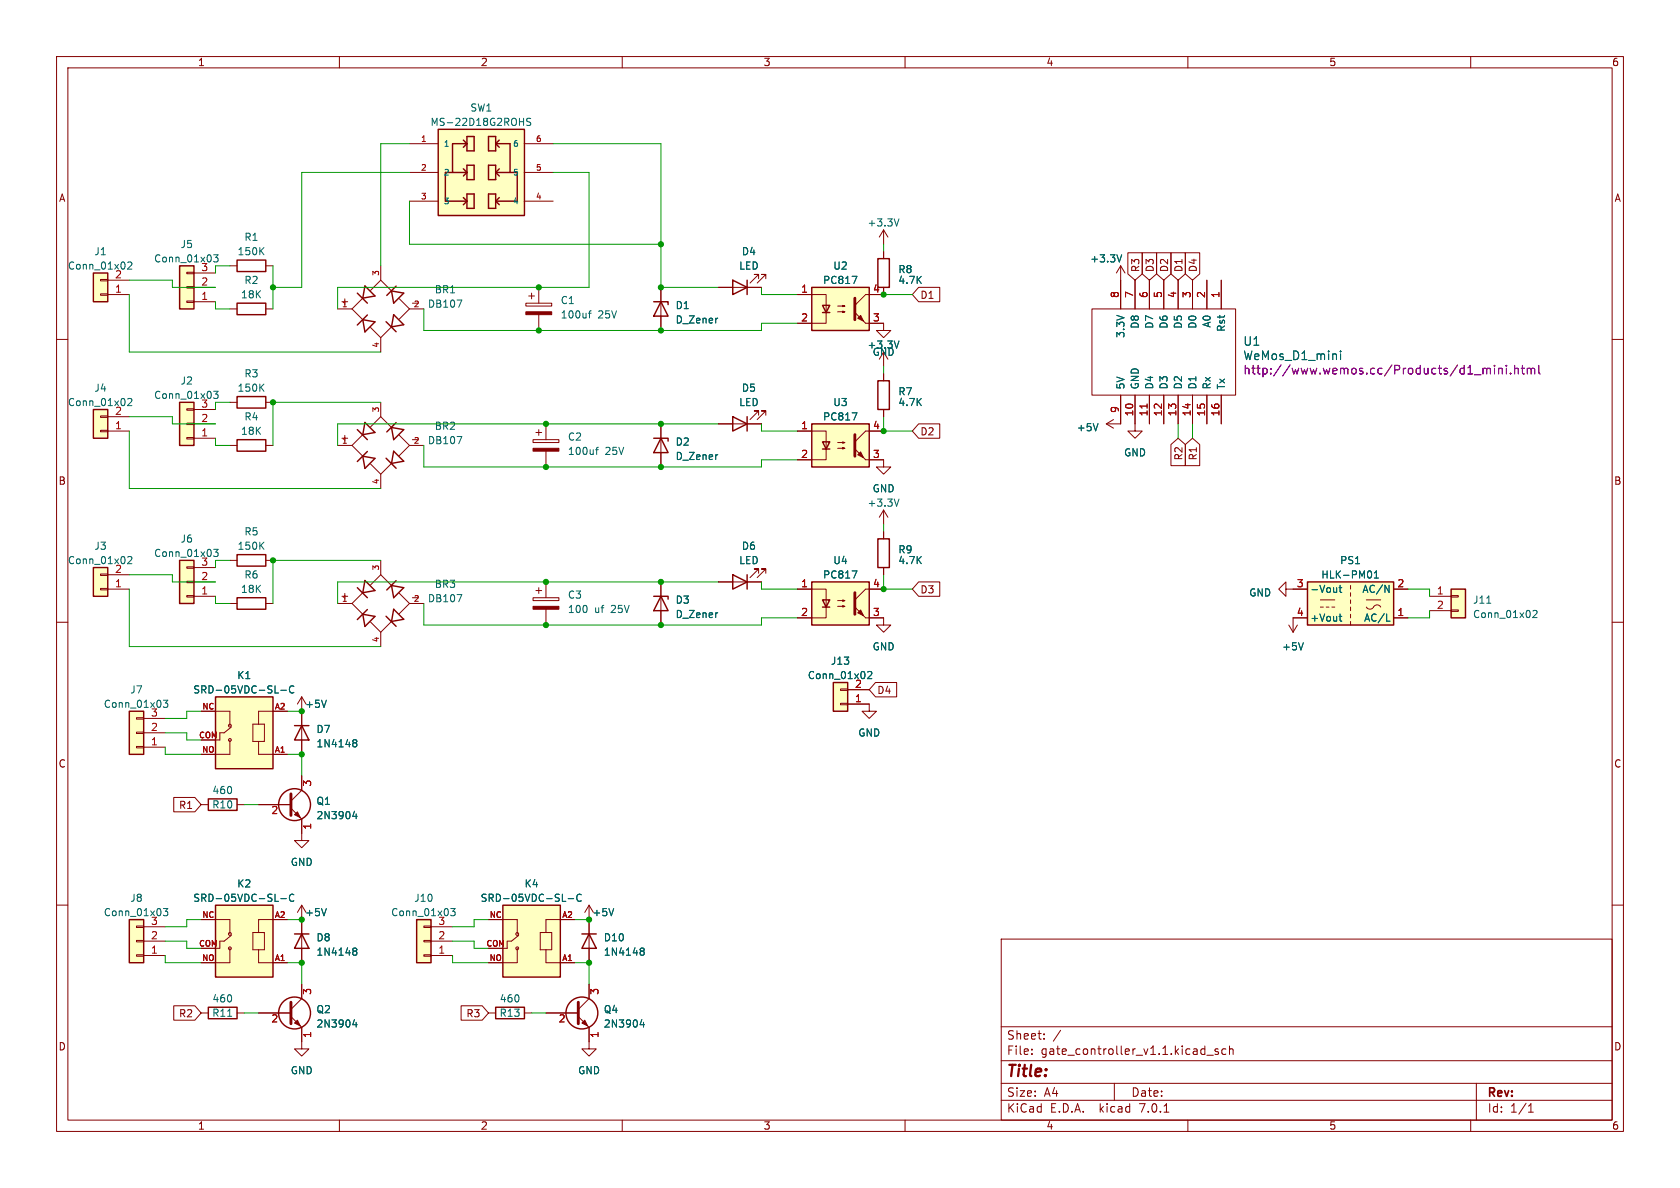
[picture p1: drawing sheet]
<svg xmlns="http://www.w3.org/2000/svg" width="297mm" height="210mm" viewBox="0 0 297 210" stroke-linecap="round" stroke-linejoin="round" font-family="sans-serif">
<g fill="none" stroke="#840000" stroke-width=".18">
<path d="M10 10h277v190h-277zM12 12h273v186h-273zM60 10v2M110 10v2M160 10v2M210 10v2M260 10v2M72.4 25.4h5.1M72.4 30.5h5.1M72.4 35.6h5.1M92.7 25.4h5.1M92.7 30.5h5.1"/>
<path d="M92.7 35.6h5.1M10 60h2M17.8 49.4h1.2v.3h-1.2zM17.8 51.9h1.2v.3h-1.2zM19 52.1h3.9M19 49.5h3.9M33 48.1h1.3v.3h-1.3zM33 50.7h1.3v.2h-1.3zM33 53.2h1.3v.3h-1.3zM34.3 53.3h3.8M34.3 50.8h3.8M34.3 48.3h3.8"/>
<path d="M40.6 54.6h1.3M40.6 47h1.3M47 54.6h1.3M47 47h1.3M59.7 54.6h2.5M60.5 53.3h1M61 52.8v1M62.2 54.6l1.9 1.9M64.1 52.7l-1.9 1.9M65.5 57.9l1.8 1.8M67.3 49.5l-1.8 1.8M67.3 49.5l1.9 1.9"/>
<path d="M67.3 47v2.5M67.3 59.7v2.5M69.2 57.8l-1.9 1.9M70.6 52.8l1.8 1.8M72.4 54.6h2.5M72.4 54.6l-1.8 1.8M93 53.6h4.5v.5h-4.5zM93.5 52.3h1M94 51.8v1M95.2 50.8v2.8M95.2 55.6v2.8M116.8 50.8v7.6"/>
<path d="M127 50.8h7.6M134.1 49.3v-.8h-.8h.8l-1.5 1.5M135.4 49.3v-.8h-.8h.8l-1.5 1.5M141 52.1h5v5.1h-5M148.1 55.1h1.3l-.4 .1v-.2l.4 .1M148.1 54.1h1.3l-.4 .1v-.2l.4 .1M153 57.2h3.2v1.2h1.3l-1.3 1.3-1.3-1.3h1.3M156.2 40.6v2.6M156.2 44.5v1.2M156.2 50.8v1.3h-3.2l-1.9 1.9M156.2 40.6l-.8 1.3M156.2 40.6l.8 1.3"/>
<path d="M162.4 50.8h3.7v2.5h-3.7l-1.1-1.2zM193 54.6h25.4v15.3h-25.4zM198.1 47l-.7 1.3M198.1 47v7.6M198.1 47l.8 1.3M199.4 44.7h2.5v3.7l-1.2 1.1-1.3-1.1zM200.7 49.5v5.1M201.9 44.7h2.6v3.7l-1.3 1.1-1.3-1.1zM203.2 49.5v5.1M204.5 44.7h2.5v3.7l-1.3 1.1-1.2-1.1zM205.7 49.5v5.1M207 44.7h2.6v3.7l-1.3 1.1-1.3-1.1z"/>
<path d="M208.3 49.5v5.1M209.5 44.7h2.6v3.7l-1.3 1.1-1.3-1.1zM210.8 49.5v5.1M213.4 49.5v5.1M215.9 49.5v5.1M285 60h2M17.8 73.5h1.2v.3h-1.2zM17.8 76.1h1.2v.2h-1.2zM19 76.2h3.9M19 73.7h3.9M33 72.3h1.3v.2h-1.3zM33 74.8h1.3v.3h-1.3z"/>
<path d="M33 77.3h1.3v.3h-1.3zM34.3 74.9h3.8M34.3 77.5h3.8M34.3 72.4h3.8M40.6 78.7h1.3M40.6 71.1h1.3M47 78.7h1.3M47 71.1h1.3M59.7 78.7h2.5M60.5 77.5h1M61 77v1M62.2 78.7l1.9 1.9"/>
<path d="M64.1 76.8l-1.9 1.9M67.3 71.1v2.6M67.3 73.7l-1.8 1.8M67.3 73.7l1.9 1.9M70.6 76.9l1.8 1.8M72.4 78.7l-1.8 1.8M72.4 78.7h2.5M94.2 77.7h4.6v.5h-4.6zM94.7 76.5h1.1M95.2 75.9v1.1M96.5 74.9v2.8M96.5 79.8v2.8"/>
<path d="M116.8 74.9v7.7M127 74.9h7.6M134.1 73.4v-.8h-.8h.8l-1.5 1.6M135.4 73.4v-.8h-.8h.8l-1.5 1.6M141 76.2h5v5.1h-5M148.1 79.2h1.3l-.4 .2v-.3l.4 .1M148.1 78.2h1.3l-.4 .2v-.3l.4 .1M156.2 62.2v2.6M156.2 66v1.3M156.2 72.4v1.3M156.2 76.2h-3.2l-1.9 1.9M162.4 74.9h3.7v2.6h-3.7l-1.1-1.3z"/>
<path d="M195.6 74.9l1.2 .8M196.8 74.2l-1.2 .7M198.1 69.9v5h-2.5M200.7 69.9v6.3h1.2l-1.2 1.3-1.3-1.3h1.3M203.2 69.9v5M205.7 69.9v5M207 78.6l1.3-1.1 1.3 1.1v3.7h-2.6zM208.3 69.9v5M209.5 78.6l1.3-1.1 1.3 1.1v3.7h-2.6zM210.8 69.9v5M213.4 69.9v5M215.9 69.9v5"/>
<path d="M40.6 99.1h1.3M47 99.1h1.3M65.5 82l1.8 1.8M67.3 83.8v2.6M67.3 99.1v2.5M69.2 81.9l-1.9 1.9M153 81.3h3.2v1.3h1.3l-1.3 1.2-1.3-1.2h1.3M156.2 90.2v2.5M156.2 94v1.3M156.2 90.2l-.8 1.2M156.2 90.2l.8 1.2M10 110h2"/>
<path d="M17.8 101.5h1.2v.2h-1.2zM17.8 104h1.2v.3h-1.2zM19 104.1h3.9M19 101.6h3.9M33 100.2h1.3v.3h-1.3zM33 102.7h1.3v.3h-1.3zM33 105.3h1.3v.2h-1.3zM34.3 105.4h3.8M34.3 102.9h3.8M34.3 100.3h3.8M40.6 106.7h1.3M47 106.7h1.3"/>
<path d="M59.7 106.7h2.5M60.5 105.4h1M61 104.9v1M62.2 106.7l1.9 1.9M64.1 104.8l-1.9 1.9M65.5 110l1.8 1.8M67.3 111.8v2.5M67.3 101.6l-1.8 1.8M67.3 101.6l1.9 1.9M69.2 109.9l-1.9 1.9M70.6 104.9l1.8 1.8M72.4 106.7h2.5"/>
<path d="M72.4 106.7l-1.8 1.8M94.2 105.7h4.6v.5h-4.6zM94.7 104.4h1.1M95.2 103.9v1M96.5 102.9v2.8M96.5 107.7v2.8M116.8 102.9v7.6M127 102.9h7.6M134.1 101.3v-.7h-.8h.8l-1.5 1.5M135.4 101.3v-.7h-.8h.8l-1.5 1.5M141 104.1h5v5.1h-5M148.1 107.2h1.3l-.4 .1v-.2l.4 .1"/>
<path d="M148.1 106.2h1.3l-.4 .1v-.3l.4 .2M153 109.2h3.2v1.3h1.3l-1.3 1.3-1.3-1.3h1.3M156.2 100.3v1.3M156.2 104.1h-3.2l-1.9 1.9M162.4 102.9h3.7v2.5h-3.7l-1.1-1.3zM227.3 104.1v-1.2l-1.2 1.2 1.2 1.3v-1.3h3.8M227.8 110.5l.8 1.3M229.4 110.5l-.8 1.3M231.1 109.2h-2.5v2.6M233.4 106h2.6M233.4 107.3h.5M234.4 107.3h.5"/>
<path d="M235.5 107.3h.5M238.8 103.5v.6M238.8 104.8v.6M238.8 106v.7M238.8 107.3v.7M238.8 108.6v.6M238.8 109.9v.6M241.6 107.3a.82 .82 0 0 0 .8 .4 .82 .82 0 0 0 .6-.6 .72 .72 0 0 1 1.1 .2M241.6 106h2.5M246.4 104.1h2.5M246.4 109.2h2.5M252.7 105.4h3.8"/>
<path d="M252.7 108h3.8M256.5 107.8h1.3v.3h-1.3zM256.5 105.3h1.3v.2h-1.3zM285 110h2M24.1 126.9h1.3v.2h-1.3zM24.1 129.4h1.3v.3h-1.3zM24.1 132h1.3v.2h-1.3zM25.4 132.1h3.8M25.4 129.5h3.8M25.4 127h3.8M35.6 125.7h5v2.6M40.6 130.8v2.6h-5"/>
<path d="M40.9 128.5l-1.3 1h-.7v1.3h-3.3M44.7 128h2v3.1h-2zM45.7 131.1v2.3h5.1M50.8 125.7h-5.1v2.3M53.3 123.2v10.2M53.3 137.2v2.5l-1.9 1.9M53.3 123.2l-.7 1.3M53.3 123.2l.8 1.3M148.6 121.8h1.3v.2h-1.3zM148.6 124.3h1.3v.3h-1.3zM149.9 124.5h3.8v1.2h1.2l-1.2 1.3-1.3-1.3h1.3M149.9 121.9h3.8"/>
<path d="M154.8 120.6h3.7v2.6h-3.7l-1.1-1.3zM10 160h2M30.7 141h3.7l1.2 1.2-1.2 1.3h-3.7zM35.6 142.2h1.2M41.9 142.2h1.3M45.7 142.2h5.7M51.4 142.9l1.9 1.9v3.8h1.3l-1.3 1.3-1.2-1.3h1.2M285 160h2M24.1 163.7h1.3v.3h-1.3zM24.1 166.2h1.3v.3h-1.3zM24.1 168.8h1.3v.2h-1.3zM25.4 166.4h3.8"/>
<path d="M25.4 168.9h3.8M25.4 163.8h3.8M30.7 177.8h3.7l1.2 1.3-1.2 1.2h-3.7zM35.6 162.6h5v2.5M35.6 179.1h1.2M40.6 167.6v2.6h-5M40.9 165.4l-1.3 1h-.7v1.2h-3.3M41.9 179.1h1.3M44.7 164.8h2v3.1h-2zM45.7 167.9v2.3h5.1M45.7 179.1h5.7M50.8 162.6h-5.1v2.2"/>
<path d="M51.4 179.7l1.9 1.9v3.8h1.3l-1.3 1.3-1.2-1.3h1.2M53.3 160l-.7 1.3M53.3 160v10.2M53.3 174v2.5l-1.9 1.9M53.3 160l.8 1.3M74.9 163.7h1.3v.3h-1.3zM74.9 166.2h1.3v.3h-1.3zM74.9 168.8h1.3v.2h-1.3zM76.2 166.4h3.8M76.2 168.9h3.8M76.2 163.8h3.8M81.5 177.8h3.7l1.2 1.3-1.2 1.2h-3.7z"/>
<path d="M86.4 162.6h5v2.5M86.4 179.1h1.2M91.4 167.6v2.6h-5M91.7 165.4l-1.3 1h-.7v1.2h-3.3M92.7 179.1h1.3M95.5 164.8h2v3.1h-2zM96.5 167.9v2.3h5.1M96.5 179.1h5.7M101.6 162.6h-5.1v2.2M102.2 179.7l1.9 1.9v3.8h1.3l-1.3 1.3-1.2-1.3h1.2M104.1 174v2.5l-1.9 1.9M104.1 160v10.2"/>
<path d="M104.1 160l-.7 1.3M104.1 160l.8 1.3M177 166h108v32h-108zM60 198v2M110 198v2M160 198v2M177 194.5h108M177 191.5h108M177 187.5h108M177 181.5h108M182.4 186.3v.1M182.4 185.5v.1"/>
<path d="M184.6 183.6v.1M184.6 182.8v.1M197 191.5v3M205.8 196.6h.8M210 198v2M213.4 186.5h1.1M215.4 185.5l-.4-.1-.2 .2 .1 .2 .5 .2v.3h-.6M216.7 185.5l-.4-.1-.3 .3v.4l.1 .2h.6M217.4 185.5l.2-.1 .3 .1 .1 .9M217.4 184.9v1.5M260 198v2M261 191.5v6.5"/>
<path d="M270.2 196.6h.9M270.2 195.5l.4-.4v1.5"/>
<circle cx="40.6" cy="128.3" r=".25"/>
<circle cx="40.6" cy="130.8" r=".25"/>
<circle cx="40.6" cy="165.1" r=".25"/>
<circle cx="40.6" cy="167.6" r=".25"/>
<circle cx="91.4" cy="165.1" r=".25"/>
<circle cx="91.4" cy="167.6" r=".25"/>
</g>
<g fill="none" stroke="#840000" stroke-width=".25">
<path d="M77.5 22.9h15.2v15.2h-15.2zM81.9 34.9l.6 .7M81.9 29.8l.6 .7M81.9 24.8l.6 .6M82.5 30.5h-3.8v5.1h3.8M82.5 25.4h-2.5v5.1M82.5 24.1h1.3v2.6h-1.3zM82.5 29.2h1.3v2.6h-1.3zM82.5 34.3h1.3v2.5h-1.3zM82.5 35.6l-.6 .6M82.5 30.5l-.6 .6M82.5 25.4l-.6 .6"/>
<path d="M86.4 34.3h1.2v2.5h-1.2zM86.4 29.2h1.2v2.6h-1.2zM86.4 24.1h1.2v2.6h-1.2zM87.6 30.5h3.8v5.1h-3.8M87.6 25.4h2.6v5.1M87.6 30.5l.7 .6M87.6 35.6l.7 .6M87.6 25.4l.7 .6M88.3 29.8l-.7 .7M88.3 24.8l-.7 .6M88.3 34.9l-.7 .7M16.5 48.3h2.5v5h-2.5z"/>
<path d="M31.7 47h2.6v7.6h-2.6zM41.9 53.6h5.1v2h-5.1zM41.9 46h5.1v2h-5.1zM63.2 51.8l1.7 1.8M64.1 56.5l2.2 .4-1.8 1.8zM64.5 50.5l1.8 1.8-2.2 .4zM64.9 55.7l-1.7 1.8M68.2 56.9l1.8 1.7M69.2 51.4l2.2 .4-1.8 1.8zM69.6 55.6l1.8 1.8-2.2 .4zM70 50.6l-1.6 1.6M115.6 53.3h2.5v.5"/>
<path d="M116.8 53.3l1.3 2.6h-2.5zM129.5 49.5l2.6 1.3-2.6 1.3zM132.1 49.5v2.6M143.5 50.8h10.2v7.6h-10.2zM145.4 54h1.3l-.7 1.2zM145.4 55.2h1.3M155.2 45.7h2v5.1h-2zM16.5 72.4h2.5v5.1h-2.5zM31.7 71.1h2.6v7.6h-2.6zM41.9 70.1h5.1v2h-5.1zM41.9 77.7h5.1v2.1h-5.1zM63.2 75.9l1.7 1.8"/>
<path d="M64.5 74.7l1.8 1.8-2.2 .3zM64.9 79.8l-1.7 1.8M69.2 75.6l2.2 .3-1.8 1.8zM69.6 79.8l1.8 1.7-2.2 .4zM70 74.7l-1.6 1.7M115.6 77.5h2.5v.5M116.8 77.5l1.3 2.5h-2.5zM129.5 73.7l2.6 1.2-2.6 1.3zM132.1 73.7v2.5M143.5 74.9h10.2v7.7h-10.2zM145.4 78.1h1.3l-.7 1.3zM145.4 79.4h1.3"/>
<path d="M155.2 67.3h2v5.1h-2zM31.7 99.1h2.6v7.6h-2.6zM41.9 98h5.1v2.1h-5.1zM64.1 80.6l2.2 .4-1.8 1.8zM68.2 81l1.8 1.8M155.2 95.3h2v5h-2zM16.5 100.3h2.5v5.1h-2.5zM41.9 105.7h5.1v2h-5.1zM63.2 103.9l1.7 1.8M64.1 108.6l2.2 .4-1.8 1.7zM64.5 102.6l1.8 1.8-2.2 .4zM64.9 107.7l-1.7 1.8"/>
<path d="M68.2 108.9l1.8 1.8M69.2 103.5l2.2 .4-1.8 1.8zM69.6 107.7l1.8 1.8-2.2 .4zM70 102.6l-1.6 1.7M115.6 105.4h2.5v.5M116.8 105.4l1.3 2.6h-2.5zM129.5 101.6l2.6 1.3-2.6 1.2zM132.1 101.6v2.5M143.5 102.9h10.2v7.6h-10.2zM145.4 106h1.3l-.7 1.3zM145.4 107.3h1.3M231.1 102.9h15.3v7.6h-15.3z"/>
<path d="M256.5 104.1h2.6v5.1h-2.6zM22.9 125.7h2.5v7.7h-2.5zM38.1 123.2h10.2v12.7h-10.2zM52.1 128.3h2.5M53.3 128.3l1.3 2.5h-2.5zM147.3 120.7h2.6v5h-2.6zM36.8 141.2h5.1v2.1h-5.1zM22.9 162.6h2.5v7.6h-2.5zM36.8 178.1h5.1v2h-5.1zM38.1 160h10.2v12.7h-10.2zM52.1 165.1h2.5M53.3 165.1l1.3 2.5h-2.5z"/>
<path d="M73.7 162.6h2.5v7.6h-2.5zM87.6 178.1h5.1v2h-5.1zM88.9 160h10.2v12.7h-10.2zM102.9 165.1h2.5M104.1 165.1l1.3 2.5h-2.5z"/>
<circle cx="52.1" cy="142.2" r="2.82"/>
<circle cx="52.1" cy="179.1" r="2.82"/>
<circle cx="102.9" cy="179.1" r="2.82"/>
</g>
<g fill="none" stroke="#006464" stroke-width=".18">
<path d="M91.8 21.5h.8M92.6 20.9v1.3M93.8 21l-.5-.1-.1 .1v.4l.5 .2 .1 .3-.2 .3-.5-.1M158.9 38.7l-.4 1.3M22.6 46.4l.5-.1 .2 .4-.8 .9h.8M37.8 45h.8l-.5 .5 .4 .1v.6l-.2 .1-.5-.1M80.8 53h.8l-.5 1.3M104 55.4h.5M104.5 54.9l-.3 .2v1.1M126.8 56.3h.1M150.6 48.8h.9l-.6 1.3M198.3 45l-.4 1.3"/>
<path d="M22.6 70.6l.5-.2 .2 .4-.8 .9h.8M37.8 69.2h.8l-.5 .5 .4 .1v.5l-.2 .1-.5-.1M80.8 77.2h.8l-.5 1.2M105.3 79.5h.5M105.8 79.1l-.3 .2v1M150.6 73h.9l-.6 1.2M158.9 60.3l-.4 1.2M194.1 74.9l-.4 1.3M237 62v.2M237 62.6v1M22.6 98.5l.5-.1 .2 .3-.8 .9h.8M37.8 97.1h.8l-.5 .5 .4 .1v.6l-.2 .1-.5-.1"/>
<path d="M126.8 80.4h.1M158.9 88.2l-.4 1.3M80.8 105.1h.8l-.5 1.3M126.8 108.3h.1M150.6 100.9h.9l-.6 1.3M153.4 118.8l.5-.1 .2 .4-.8 .9h.8M230.4 113.6l-.4 1.3M236.7 103.9h.5M236.7 109h.5M236.9 108.5v1.1l.3 .2M236.9 103.5v1l.3 .2M242.4 101.2v.7"/>
<path d="M243 102.2h.7M243 101.3l.3-.4v1.3M244.8 103.5l.8 1.2v-1.2M245.1 109.8h.7M262.8 106.6h.8M271 108l.5-.1 .2 .4-.8 .9h.8M28.9 123.8h.8l-.5 .5 .4 .1v.5l-.2 .1-.5-.1M49.7 122h.9M51.9 121.4a.6 .6 0 0 0-.8 .4 .6 .6 0 0 0 .6 .7l.2-.1M57.7 123.8l-.4 1.2M62.6 130.8h.4l.1 .2-.3 .3M62.6 131.3h.2"/>
<path d="M62.8 131.3l.3 .2v.3l-.3 .2h-.2M49.7 158.9h.9M51.9 158.2a.6 .6 0 0 0-.8 .4 .6 .6 0 0 0 .6 .7l.2-.1M62.7 143.4l-.3 .9h.7M63 143.9v.8M100.5 158.9h.9M102.7 158.2a.6 .6 0 0 0-.8 .4 .6 .6 0 0 0 .6 .7l.2-.1M28.9 160.6h.8l-.5 .5 .4 .1v.6l-.2 .1-.5-.1M57.7 160.6l-.4 1.3M62.6 167.6l.4 .1 .1 .1-.3 .3M62.6 168.1h.2M62.8 168.1l.3 .3v.2l-.3 .3h-.2"/>
<path d="M79.7 160.6h.8l-.5 .5 .4 .1v.6l-.2 .1-.5-.1M108.5 160.6l-.4 1.3M113.4 167.6l.4 .1 .1 .1-.3 .3M113.4 168.1h.2M113.6 168.1l.3 .3v.2l-.1 .2-.4 .1M62.7 180.2l-.3 .9h.7M63 180.7v.9M113.5 180.2l-.3 .9h.7M113.8 180.7v.9"/>
</g>
<path d="M151.1 52.7v3.8M151.1 76.8v3.8M151.1 104.8v3.8M51.4 140.3v3.8M51.4 177.2v3.8M102.2 177.2v3.8" fill="none" stroke="#840000" stroke-width=".51"/>
<g fill="#840000" stroke="#840000" stroke-width=".18">
<path d="M52.1 144l.5-.5 .5 1z"/>
<path d="M94.2 79.2h4.6v.6h-4.6z"/>
<path d="M52.1 180.8l.5-.5 .5 1.1z"/>
<path d="M93 55.1h4.5v.5h-4.5z"/>
<path d="M102.9 180.8l.5-.5 .5 1.1z"/>
<path d="M151.1 107.3l1.9 1.9z"/>
<path d="M151.6 108.3l.5-.5 .6 1z"/>
<path d="M151.1 55.2l1.9 2z"/>
<path d="M151.6 56.3l.5-.5 .6 1z"/>
<path d="M94.2 107.2h4.6v.5h-4.6z"/>
<path d="M151.1 79.4l1.9 1.9z"/>
<path d="M151.6 80.4l.5-.5 .6 1z"/>
</g>
<g fill="#ffffc2" stroke="#ffffc2" stroke-width=".18">
<path d="M77.5 22.9h15.2v15.2h-15.2z"/>
<path d="M88.9 160h10.2v12.7h-10.2z"/>
<path d="M22.9 162.6h2.5v7.6h-2.5z"/>
<path d="M16.5 48.3h2.5v5h-2.5z"/>
<path d="M38.1 160h10.2v12.7h-10.2z"/>
<path d="M31.7 47h2.6v7.6h-2.6z"/>
<path d="M16.5 72.4h2.5v5.1h-2.5z"/>
<path d="M73.7 162.6h2.5v7.6h-2.5z"/>
<path d="M31.7 71.1h2.6v7.6h-2.6z"/>
<path d="M16.5 100.3h2.5v5.1h-2.5z"/>
<path d="M31.7 99.1h2.6v7.6h-2.6z"/>
<path d="M22.9 125.7h2.5v7.7h-2.5z"/>
<path d="M38.1 123.2h10.2v12.7h-10.2z"/>
<path d="M231.1 102.9h15.3v7.6h-15.3z"/>
<path d="M256.5 104.1h2.6v5.1h-2.6z"/>
<path d="M147.3 120.7h2.6v5h-2.6z"/>
<path d="M143.5 102.9h10.2v7.6h-10.2z"/>
<path d="M143.5 50.8h10.2v7.6h-10.2z"/>
<path d="M143.5 74.9h10.2v7.7h-10.2z"/>
</g>
<path d="M202.8 71.4v.7" fill="none" stroke="#a90000" stroke-width=".18"/>
<g fill="none" stroke="#840084" stroke-width=".18">
<path d="M262.2 65.1v1M262.2 65.2l.4-.1 .2 .2M262.8 65.3l.3-.2 .3 .1 .1 .9M262.8 65.3v.8M264.2 64.6v.1M264.2 65.1v1M264.9 65.2l.3-.1 .3 .1 .1 .9M264.9 65.1v1M266.3 64.6v.1M266.3 65.1v1M267 66v.1M267.8 65.2l.2-.1 .3 .1 .1 .9"/>
<path d="M267.8 64.6v1.5M268.9 65.1h.6M269.1 64.6v1.3l.4 .2M270 65.2l.5-.1 .2 .2M270 65.1v1M270.7 65.3l.2-.2 .3 .1 .1 .9M270.7 65.3v.8M272 64.6v1.3l.3 .2"/>
</g>
<g fill="none" stroke="#009600" stroke-width=".18">
<path d="M72.4 30.5h-19.1v20.3h-5M72.4 25.4h-5.1v21.6M72.4 35.6v7.6h44.4M97.8 30.5h6.3v20.3h-44.4v3.8M97.8 25.4h19v25.4h10.2M22.9 49.5h7.6v1.3h7.6M22.9 52.1v10.1h44.4M38.1 53.3v1.3h2.5M40.6 47h-2.5v1.3M48.3 47v7.6M74.9 54.6v3.8h59.7v-1.2h6.4M134.6 50.8v1.3h6.4"/>
<path d="M156.2 52.1h5.1M156.2 43.2v1.3M22.9 73.7h7.6v1.2h7.6M22.9 76.2v10.2h44.4M38.1 77.5v1.2h2.5M40.6 71.1h-2.5v1.3M67.3 71.1h-19v7.6M74.9 78.7v3.9h59.7v-1.3h6.4M127 74.9h-67.3v3.8M134.6 74.9v1.3h6.4M156.2 64.8v1.2M156.2 73.7v2.5h5.1"/>
<path d="M208.3 74.9v2.6M210.8 74.9v2.6M40.6 99.1h-2.5v1.2M67.3 99.1h-19v7.6M156.2 92.7v1.3M22.9 104.1v10.2h44.4M22.9 101.6h7.6v1.3h7.6M38.1 105.4v1.3h2.5M74.9 106.7v3.8h59.7v-1.3h6.4M127 102.9h-67.3v3.8M134.6 102.9v1.2h6.4M156.2 101.6v2.5h5.1"/>
<path d="M248.9 104.1h3.8v1.3M252.7 108v1.2h-3.8M29.2 129.5h3.8v1.3h2.6M29.2 132.1v1.3h6.4M35.6 125.7h-2.6v1.3h-3.8M50.8 133.4h2.5v3.8M50.8 125.7h2.5M43.2 142.2h2.5M29.2 168.9v1.3h6.4M29.2 166.4h3.8v1.2h2.6M35.6 162.6h-2.6v1.2h-3.8M43.2 179.1h2.5"/>
<path d="M50.8 162.6h2.5M50.8 170.2h2.5v3.8M80 168.9v1.3h6.4M80 166.4h3.8v1.2h2.6M86.4 162.6h-2.6v1.2h-3.8M94 179.1h2.5M101.6 162.6h2.5M101.6 170.2h2.5v3.8"/>
</g>
<g fill="#009600" stroke="#009600" stroke-width=".18">
<circle cx="53.3" cy="162.6" r=".46"/>
<circle cx="53.3" cy="170.2" r=".46"/>
<circle cx="104.1" cy="162.6" r=".46"/>
<circle cx="104.1" cy="170.2" r=".46"/>
<circle cx="96.5" cy="74.9" r=".46"/>
<circle cx="96.5" cy="82.6" r=".46"/>
<circle cx="48.3" cy="50.8" r=".46"/>
<circle cx="95.2" cy="50.8" r=".46"/>
<circle cx="95.2" cy="58.4" r=".46"/>
<circle cx="116.8" cy="50.8" r=".46"/>
<circle cx="116.8" cy="43.2" r=".46"/>
<circle cx="116.8" cy="58.4" r=".46"/>
<circle cx="48.3" cy="71.1" r=".46"/>
<circle cx="48.3" cy="99.1" r=".46"/>
<circle cx="53.3" cy="125.7" r=".46"/>
<circle cx="53.3" cy="133.4" r=".46"/>
<circle cx="156.2" cy="52.1" r=".46"/>
<circle cx="156.2" cy="76.2" r=".46"/>
<circle cx="156.2" cy="104.1" r=".46"/>
<circle cx="116.8" cy="74.9" r=".46"/>
<circle cx="116.8" cy="82.6" r=".46"/>
<circle cx="116.8" cy="102.9" r=".46"/>
<circle cx="96.5" cy="110.5" r=".46"/>
<circle cx="116.8" cy="110.5" r=".46"/>
<circle cx="96.5" cy="102.9" r=".46"/>
</g>
<text font-size="2.8" fill="#840000" x="178" y="190.8">Title:</text>
<g font-size="2.1" fill="#006464">
<text x="219.8" y="61.3">U1</text>
<text x="219.8" y="63.8">WeMos_D1_mini</text>
</g>
<text font-size="2.1" fill="#840084" x="219.8" y="66.4">http://www.wemos.cc/Products/d1_mini.html</text>
<g font-size="2.1" fill="#840000">
<text x="178" y="183.9">Sheet:</text>
<text x="186.2" y="183.9">/</text>
<text x="178" y="186.6">File:</text>
<text x="184" y="186.6">gate_controller_v1.1.kicad_sch</text>
<text x="178" y="196.8">KiCad</text>
<text x="178" y="194">Size:</text>
<text x="184.6" y="194">A4</text>
<text x="185.7" y="196.8">E.D.A.</text>
<text x="194.4" y="196.8">kicad</text>
<text x="200" y="194">Date:</text>
<text x="201.5" y="196.8">7.0.1</text>
<text x="263" y="194.2">Rev:</text>
<text x="263" y="196.8">Id:</text>
<text x="267" y="196.8">1/1</text>
</g>
<g font-size="1.8" fill="#840000">
<text x="35" y="11.8">1</text>
<text x="85" y="11.8">2</text>
<text x="135" y="11.8">3</text>
<text x="185" y="11.8">4</text>
<text x="235" y="11.8">5</text>
<text x="285" y="11.8">6</text>
<text x="10.4" y="35.8">A</text>
<text x="285.4" y="35.8">A</text>
<text x="162.7" y="53">D1</text>
<text x="201.6" y="48.1" transform="rotate(-90 201.6 48.1)">R3</text>
<text x="204.1" y="48.1" transform="rotate(-90 204.1 48.1)">D3</text>
<text x="206.7" y="48.1" transform="rotate(-90 206.7 48.1)">D2</text>
<text x="209.2" y="48.1" transform="rotate(-90 209.2 48.1)">D1</text>
<text x="211.7" y="48.1" transform="rotate(-90 211.7 48.1)">D4</text>
<text x="162.7" y="77.1">D2</text>
<text x="209.2" y="81.5" transform="rotate(-90 209.2 81.5)">R2</text>
<text x="211.7" y="81.5" transform="rotate(-90 211.7 81.5)">R1</text>
<text x="10.3" y="85.8">B</text>
<text x="285.3" y="85.8">B</text>
<text x="162.7" y="105.1">D3</text>
<text x="155.1" y="122.8">D4</text>
<text x="10.3" y="135.8">C</text>
<text x="285.3" y="135.8">C</text>
<text x="31.5" y="143.2">R1</text>
<text x="31.5" y="180">R2</text>
<text x="82.3" y="180">R3</text>
<text x="10.3" y="185.8">D</text>
<text x="285.3" y="185.8">D</text>
<text x="35" y="199.8">1</text>
<text x="85" y="199.8">2</text>
<text x="135" y="199.8">3</text>
<text x="185" y="199.8">4</text>
<text x="235" y="199.8">5</text>
<text x="285" y="199.8">6</text>
</g>
<g font-size="1.8" fill="#006464">
<text x="76" y="22.4">MS-22D18G2ROHS</text>
<text x="83.1" y="19.9">SW1</text>
<text x="153.3" y="40.2">+3.3V</text>
<text x="11.9" y="47.8">Conn_01x02</text>
<text x="16.6" y="45.3">J1</text>
<text x="27.2" y="46.5">Conn_01x03</text>
<text x="31.9" y="44">J5</text>
<text x="41.9" y="45.3">150K</text>
<text x="43.1" y="42.7">R1</text>
<text x="130.6" y="47.8">LED</text>
<text x="131.1" y="45.3">D4</text>
<text x="147.3" y="47.8">U2</text>
<text x="192.7" y="46.5">+3.3V</text>
<text x="20.3" y="49.3">2</text>
<text x="35.5" y="48">3</text>
<text x="42.5" y="52.9">18K</text>
<text x="43.1" y="50.4">R2</text>
<text x="76.8" y="52">BR1</text>
<text x="99.1" y="53.9">C1</text>
<text x="145.4" y="50.4">PC817</text>
<text x="158.8" y="48.5">R8</text>
<text x="158.8" y="50.4">4.7K</text>
<text x="75.6" y="54.5">DB107</text>
<text x="99.1" y="56.5">100uf</text>
<text x="105.7" y="56.5">25V</text>
<text x="119.4" y="54.8">D1</text>
<text x="119.4" y="57.3">D_Zener</text>
<text x="198.9" y="59.9" transform="rotate(-90 198.9 59.9)">3.3V</text>
<text x="201.5" y="58.2" transform="rotate(-90 201.5 58.2)">D8</text>
<text x="204" y="58.2" transform="rotate(-90 204 58.2)">D7</text>
<text x="206.6" y="58.2" transform="rotate(-90 206.6 58.2)">D6</text>
<text x="209.1" y="58.2" transform="rotate(-90 209.1 58.2)">D5</text>
<text x="211.6" y="58.2" transform="rotate(-90 211.6 58.2)">D0</text>
<text x="214.2" y="58.1" transform="rotate(-90 214.2 58.1)">A0</text>
<text x="216.7" y="58.8" transform="rotate(-90 216.7 58.8)">Rst</text>
<text x="153.3" y="61.8">+3.3V</text>
<text x="154.2" y="63.1">GND</text>
<text x="11.9" y="71.9">Conn_01x02</text>
<text x="16.6" y="69.4">J4</text>
<text x="27.2" y="70.7">Conn_01x03</text>
<text x="31.9" y="68.1">J2</text>
<text x="41.9" y="69.4">150K</text>
<text x="43.1" y="66.9">R3</text>
<text x="130.6" y="71.9">LED</text>
<text x="131.1" y="69.4">D5</text>
<text x="147.3" y="71.9">U3</text>
<text x="158.8" y="70">R7</text>
<text x="158.8" y="71.9">4.7K</text>
<text x="198.9" y="68.8" transform="rotate(-90 198.9 68.8)">5V</text>
<text x="201.5" y="68.8" transform="rotate(-90 201.5 68.8)">GND</text>
<text x="204" y="68.8" transform="rotate(-90 204 68.8)">D4</text>
<text x="206.6" y="68.8" transform="rotate(-90 206.6 68.8)">D3</text>
<text x="209.1" y="68.8" transform="rotate(-90 209.1 68.8)">D2</text>
<text x="211.6" y="68.8" transform="rotate(-90 211.6 68.8)">D1</text>
<text x="214.2" y="68.8" transform="rotate(-90 214.2 68.8)">Rx</text>
<text x="216.7" y="68.8" transform="rotate(-90 216.7 68.8)">Tx</text>
<text x="20.3" y="73.4">2</text>
<text x="35.5" y="72.1">3</text>
<text x="42.5" y="77">18K</text>
<text x="43.1" y="74.5">R4</text>
<text x="76.8" y="76.1">BR2</text>
<text x="145.4" y="74.5">PC817</text>
<text x="190.3" y="76.4">+5V</text>
<text x="75.6" y="78.7">DB107</text>
<text x="100.3" y="78">C2</text>
<text x="100.3" y="80.6">100uf</text>
<text x="106.9" y="80.6">25V</text>
<text x="119.4" y="78.9">D2</text>
<text x="119.4" y="81.5">D_Zener</text>
<text x="198.7" y="80.8">GND</text>
<text x="153.3" y="89.7">+3.3V</text>
<text x="154.2" y="87.2">GND</text>
<text x="43.1" y="94.8">R5</text>
<text x="11.9" y="99.9">Conn_01x02</text>
<text x="16.6" y="97.3">J3</text>
<text x="20.3" y="101.3">2</text>
<text x="27.2" y="98.6">Conn_01x03</text>
<text x="31.9" y="96.1">J6</text>
<text x="35.5" y="100.1">3</text>
<text x="41.9" y="97.3">150K</text>
<text x="130.6" y="99.9">LED</text>
<text x="131.1" y="97.3">D6</text>
<text x="147.3" y="99.9">U4</text>
<text x="158.8" y="98">R9</text>
<text x="158.8" y="99.9">4.7K</text>
<text x="236.9" y="99.9">PS1</text>
<text x="42.5" y="105">18K</text>
<text x="43.1" y="102.4">R6</text>
<text x="75.6" y="106.6">DB107</text>
<text x="76.8" y="104.1">BR3</text>
<text x="100.3" y="106">C3</text>
<text x="119.4" y="106.9">D3</text>
<text x="145.4" y="102.4">PC817</text>
<text x="220.8" y="105.6">GND</text>
<text x="231.6" y="105">-Vout</text>
<text x="233.5" y="102.4">HLK-PM01</text>
<text x="240.7" y="105">AC/N</text>
<text x="260.4" y="106.9">J11</text>
<text x="100.3" y="108.5">100</text>
<text x="105.1" y="108.5">uf</text>
<text x="108" y="108.5">25V</text>
<text x="119.4" y="109.4">D_Zener</text>
<text x="231.6" y="110">+Vout</text>
<text x="241" y="110">AC/L</text>
<text x="260.4" y="109.4">Conn_01x02</text>
<text x="146.8" y="117.7">J13</text>
<text x="154.2" y="115.1">GND</text>
<text x="226.6" y="115.1">+5V</text>
<text x="18.3" y="125.3">Conn_01x03</text>
<text x="23" y="122.7">J7</text>
<text x="34.1" y="122.7">SRD-05VDC-SL-C</text>
<text x="41.9" y="120.2">K1</text>
<text x="53.9" y="125.3">+5V</text>
<text x="142.8" y="120.2">Conn_01x02</text>
<text x="26.6" y="126.7">3</text>
<text x="55.9" y="129.7">D7</text>
<text x="151.7" y="130.4">GND</text>
<text x="55.9" y="132.3">1N4148</text>
<text x="37.5" y="143.1">R10</text>
<text x="37.5" y="140.5">460</text>
<text x="55.9" y="142.4">Q1</text>
<text x="55.9" y="145">2N3904</text>
<text x="51.3" y="153.2">GND</text>
<text x="23" y="159.6">J8</text>
<text x="34.1" y="159.6">SRD-05VDC-SL-C</text>
<text x="41.9" y="157">K2</text>
<text x="73.2" y="159.6">J10</text>
<text x="84.9" y="159.6">SRD-05VDC-SL-C</text>
<text x="92.7" y="157">K4</text>
<text x="18.3" y="162.1">Conn_01x03</text>
<text x="26.6" y="163.6">3</text>
<text x="53.9" y="162.1">+5V</text>
<text x="55.9" y="166.6">D8</text>
<text x="69.1" y="162.1">Conn_01x03</text>
<text x="77.4" y="163.6">3</text>
<text x="104.7" y="162.1">+5V</text>
<text x="106.7" y="166.6">D10</text>
<text x="55.9" y="169.1">1N4148</text>
<text x="106.7" y="169.1">1N4148</text>
<text x="37.5" y="179.9">R11</text>
<text x="37.5" y="177.4">460</text>
<text x="55.9" y="179.3">Q2</text>
<text x="88.3" y="179.9">R13</text>
<text x="88.3" y="177.4">460</text>
<text x="106.7" y="179.3">Q4</text>
<text x="55.9" y="181.8">2N3904</text>
<text x="106.7" y="181.8">2N3904</text>
<text x="51.3" y="190.1">GND</text>
<text x="102.1" y="190.1">GND</text>
</g>
<g font-size="1.8" fill="#a90000">
<text x="20.3" y="51.8">1</text>
<text x="35.5" y="53.1">1</text>
<text x="35.5" y="50.5">2</text>
<text x="141.6" y="51.8">1</text>
<text x="154.3" y="51.8">4</text>
<text x="197.9" y="52.7" transform="rotate(-90 197.9 52.7)">8</text>
<text x="200.4" y="52.7" transform="rotate(-90 200.4 52.7)">7</text>
<text x="202.9" y="52.7" transform="rotate(-90 202.9 52.7)">6</text>
<text x="205.5" y="52.7" transform="rotate(-90 205.5 52.7)">5</text>
<text x="208" y="52.7" transform="rotate(-90 208 52.7)">4</text>
<text x="210.6" y="52.7" transform="rotate(-90 210.6 52.7)">3</text>
<text x="213.1" y="52.7" transform="rotate(-90 213.1 52.7)">2</text>
<text x="215.6" y="52.7" transform="rotate(-90 215.6 52.7)">1</text>
<text x="141.6" y="56.9">2</text>
<text x="154.3" y="56.9">3</text>
<text x="20.3" y="75.9">1</text>
<text x="35.5" y="77.2">1</text>
<text x="35.5" y="74.7">2</text>
<text x="141.6" y="75.9">1</text>
<text x="154.3" y="75.9">4</text>
<text x="197.9" y="73.1" transform="rotate(-90 197.9 73.1)">9</text>
<text x="200.4" y="73.7" transform="rotate(-90 200.4 73.7)">10</text>
<text x="202.9" y="73.7" transform="rotate(-90 202.9 73.7)">11</text>
<text x="205.5" y="73.7" transform="rotate(-90 205.5 73.7)">12</text>
<text x="208" y="73.7" transform="rotate(-90 208 73.7)">13</text>
<text x="210.6" y="73.7" transform="rotate(-90 210.6 73.7)">14</text>
<text x="213.1" y="73.7" transform="rotate(-90 213.1 73.7)">15</text>
<text x="215.6" y="73.7" transform="rotate(-90 215.6 73.7)">16</text>
<text x="141.6" y="81">2</text>
<text x="154.3" y="81">3</text>
<text x="20.3" y="103.9">1</text>
<text x="35.5" y="105.2">1</text>
<text x="35.5" y="102.6">2</text>
<text x="141.6" y="103.9">1</text>
<text x="154.3" y="103.9">4</text>
<text x="229.2" y="103.9">3</text>
<text x="247" y="103.9">2</text>
<text x="254" y="105.2">1</text>
<text x="254" y="107.7">2</text>
<text x="141.6" y="109">2</text>
<text x="154.3" y="109">3</text>
<text x="229.2" y="109">4</text>
<text x="247" y="109">1</text>
<text x="151.1" y="124.2">1</text>
<text x="151.1" y="121.7">2</text>
<text x="26.6" y="131.8">1</text>
<text x="26.6" y="129.3">2</text>
<text x="55.2" y="139.1" transform="rotate(-90 55.2 139.1)">3</text>
<text x="47.9" y="144.1">2</text>
<text x="55.2" y="146.7" transform="rotate(-90 55.2 146.7)">1</text>
<text x="26.6" y="166.1">2</text>
<text x="77.4" y="166.1">2</text>
<text x="26.6" y="168.7">1</text>
<text x="77.4" y="168.7">1</text>
<text x="55.2" y="175.9" transform="rotate(-90 55.2 175.9)">3</text>
<text x="106" y="175.9" transform="rotate(-90 106 175.9)">3</text>
<text x="47.9" y="181">2</text>
<text x="55.2" y="183.5" transform="rotate(-90 55.2 183.5)">1</text>
<text x="98.7" y="181">2</text>
<text x="106" y="183.5" transform="rotate(-90 106 183.5)">1</text>
</g>
<g font-size="1.4" fill="#a90000">
<text x="74.4" y="25.1">1</text>
<text x="94.7" y="25.1">6</text>
<text x="74.4" y="30.2">2</text>
<text x="74.4" y="35.3">3</text>
<text x="94.7" y="35.3">4</text>
<text x="94.7" y="30.2">5</text>
<text x="67.1" y="48.8" transform="rotate(-90 67.1 48.8)">3</text>
<text x="60.4" y="54.4">1</text>
<text x="73.1" y="54.4">2</text>
<text x="67.1" y="61.5" transform="rotate(-90 67.1 61.5)">4</text>
<text x="67.1" y="73" transform="rotate(-90 67.1 73)">3</text>
<text x="60.4" y="78.5">1</text>
<text x="73.1" y="78.5">2</text>
<text x="67.1" y="85.7" transform="rotate(-90 67.1 85.7)">4</text>
<text x="67.1" y="100.9" transform="rotate(-90 67.1 100.9)">3</text>
<text x="60.4" y="106.4">1</text>
<text x="73.1" y="106.4">2</text>
<text x="67.1" y="113.6" transform="rotate(-90 67.1 113.6)">4</text>
<text x="35.7" y="125.5">NC</text>
<text x="48.5" y="125.5">A2</text>
<text x="35.1" y="130.6">COM</text>
<text x="35.7" y="133.1">NO</text>
<text x="48.5" y="133.1">A1</text>
<text x="35.1" y="167.4">COM</text>
<text x="35.7" y="162.3">NC</text>
<text x="48.5" y="162.3">A2</text>
<text x="85.9" y="167.4">COM</text>
<text x="86.5" y="162.3">NC</text>
<text x="99.3" y="162.3">A2</text>
<text x="35.7" y="169.9">NO</text>
<text x="48.5" y="169.9">A1</text>
<text x="86.5" y="169.9">NO</text>
<text x="99.3" y="169.9">A1</text>
</g>
<g font-size="1.4" fill="#006464">
<text x="78.5" y="26.1">1</text>
<text x="90.5" y="26.1">6</text>
<text x="78.5" y="31.2">2</text>
<text x="90.5" y="31.2">5</text>
<text x="78.5" y="36.3">3</text>
<text x="90.5" y="36.3">4</text>
</g>
</svg>
